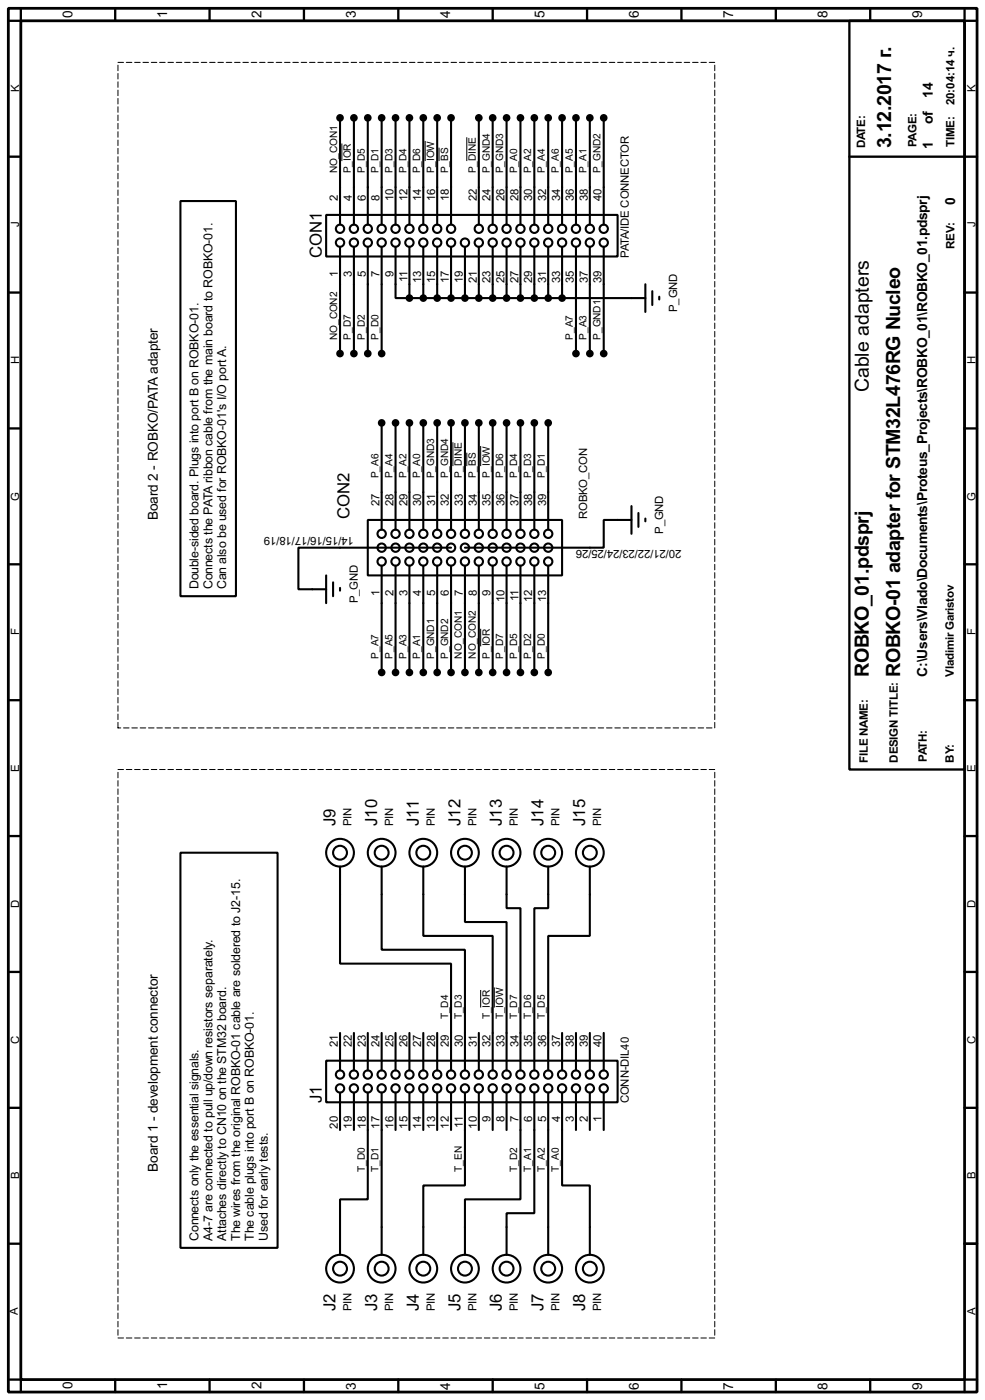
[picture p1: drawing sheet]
<svg xmlns="http://www.w3.org/2000/svg" width="180mm" height="256mm" viewBox="0 0 180 256" stroke-linecap="round" stroke-linejoin="round" font-family="sans-serif">
<path d="M1.5 1.5h177.3v253.5h-177.3zM3.8 3.8h172.7v248.9h-172.7z" fill="none" stroke="#000" stroke-width=".51"/>
<g fill="none" stroke="#000" stroke-width=".42">
<path d="M3.8 1.5v2.3h-2.3M21.1 1.5v2.3M38.4 1.5v2.3M55.6 1.5v2.3M72.9 1.5v2.3M90.2 1.5v2.3M107.4 1.5v2.3M124.7 1.5v2.3M142 1.5v2.3M155.4 3.8h21.1v137.2h-21.1zM159.3 1.5v2.3M176.5 1.5v2.3h2.3"/>
<path d="M1.5 28.7h2.3M155.4 28.7h23.4M1.5 53.6h2.3M176.5 53.6h2.3M1.5 78.5h2.3M176.5 78.5h2.3M1.5 103.4h2.3M176.5 103.4h2.3M1.5 128.3h2.3M176.5 128.3h2.3M1.5 153.2h2.3M176.5 153.2h2.3"/>
<path d="M1.5 178.1h2.3M176.5 178.1h2.3M1.5 202.9h2.3M176.5 202.9h2.3M1.5 227.8h2.3M176.5 227.8h2.3M1.5 252.7h2.3v2.3M21.1 252.7v2.3M38.4 252.7v2.3M55.6 252.7v2.3M72.9 252.7v2.3M90.2 252.7v2.3"/>
<path d="M107.4 252.7v2.3M124.7 252.7v2.3M142 252.7v2.3M159.3 252.7v2.3M178.8 252.7h-2.3v2.3"/>
</g>
<g fill="none" stroke="#000" stroke-width=".38">
<path d="M33 36.8h10.2v72.4h-10.2zM59.7 39.4h53.3v7.6h-53.3zM62.2 21.6v19.5M64.8 21.6v19.5M67.3 21.6v19.5M69.8 21.6v19.5M72.4 21.6v19.5M74.9 21.6v19.5M77.5 21.6v19.5M80 21.6v19.5M82.5 21.6v19.5M87.6 21.6v19.5"/>
<path d="M90.2 21.6v19.5M92.7 21.6v19.5M95.2 21.6v19.5M97.8 21.6v19.5M100.3 21.6v19.5M102.9 21.6v19.5M105.4 21.6v19.5M107.9 21.6v19.5M110.5 21.6v19.5M62.2 45.2v19.6M64.8 45.2v19.6M67.3 45.2v19.6"/>
<path d="M69.8 45.2v19.6M72.4 45.2v9.4h2.5M74.9 54.6h43.2M74.9 45.2v9.4M77.5 45.2v9.4M80 45.2v9.4M82.5 45.2v9.4M85.1 45.2v9.4M87.6 45.2v9.4M90.2 45.2v9.4M92.7 45.2v9.4M95.2 45.2v9.4"/>
<path d="M97.8 45.2v9.4M100.3 45.2v9.4M102.9 45.2v9.4M105.4 45.2v19.6M107.9 45.2v19.6M110.5 45.2v19.6M118.1 52.1v5M119.4 53.3v2.6M120.6 54.4v.5M69.8 77.5v19.5M72.4 77.5v19.5M74.9 77.5v19.5"/>
<path d="M77.5 77.5v19.5M80 77.5v19.5M82.5 77.5v19.5M85.1 77.5v19.5M87.6 77.5v19.5M90.2 77.5v19.5M92.7 77.5v19.5M95.2 77.5v19.5M97.8 77.5v19.5M100.3 77.5v19.5M67.3 95.2h35.6v10.2h-35.6zM115.6 95.2h-5.1v5.1h-25.4"/>
<path d="M115.6 92.7v5.1M116.8 94v2.5M118.1 95v.5M59.7 105.4v5.1M61 106.7v2.5M62.2 107.7v.5M69.8 103.6v19.6M72.4 103.6v19.6M74.9 103.6v19.6M77.5 103.6v19.6M80 103.6v19.6M82.5 100.3h-27.9v7.6h5.1"/>
<path d="M82.5 103.6v19.6M85.1 103.6v19.6M87.6 103.6v19.6M90.2 103.6v19.6M92.7 103.6v19.6M95.2 103.6v19.6M97.8 103.6v19.6M100.3 103.6v19.6M33 156.2h17.8v72.4h-17.8zM62.2 158.7v17.8h20.3v19.6M69.8 158.7v15.3h15.3v22.1M77.5 158.7v12.7h12.7v24.7"/>
<path d="M85.1 158.7v10.2h7.6v27.2M92.7 158.7v7.7h2.5v29.7M100.3 158.7v7.7h-2.5v29.7M107.9 158.7v12.7h-7.6v24.7M59.7 194.3h53.3v7.6h-53.3zM62.2 189.2v6.9M64.8 189.2v6.9M67.3 189.2v6.9M69.8 189.2v6.9M72.4 189.2v6.9M74.9 189.2v6.9M77.5 189.2v6.9"/>
<path d="M80 189.2v6.9M87.6 189.2v6.9M102.9 189.2v6.9M105.4 189.2v6.9M107.9 189.2v6.9M110.5 189.2v6.9M62.2 200.2v6.8M64.8 200.2v6.8M67.3 200.2v19.5h-5.1v10.2M69.8 200.2v29.7M72.4 200.2v6.8M74.9 200.2v6.8"/>
<path d="M77.5 200.2v6.8M80 200.2v6.8M82.5 200.2v6.8M85.1 200.2v17h-7.6v12.7M87.6 200.2v6.8M90.2 200.2v6.8M92.7 200.2v6.8M95.2 200.2v19.5h-10.1v10.2M97.8 200.2v22h-5.1v7.7M100.3 200.2v29.7M102.9 200.2v17h5v12.7M105.4 200.2v6.8"/>
<path d="M107.9 200.2v6.8M110.5 200.2v6.8"/>
<circle cx="62.2" cy="44.5" r=".76"/>
<circle cx="62.2" cy="41.9" r=".76"/>
<circle cx="64.8" cy="44.5" r=".76"/>
<circle cx="64.8" cy="41.9" r=".76"/>
<circle cx="67.3" cy="44.5" r=".76"/>
<circle cx="67.3" cy="41.9" r=".76"/>
<circle cx="69.8" cy="44.5" r=".76"/>
<circle cx="69.8" cy="41.9" r=".76"/>
<circle cx="72.4" cy="44.5" r=".76"/>
<circle cx="72.4" cy="41.9" r=".76"/>
<circle cx="74.9" cy="44.5" r=".76"/>
<circle cx="74.9" cy="41.9" r=".76"/>
<circle cx="77.5" cy="44.5" r=".76"/>
<circle cx="77.5" cy="41.9" r=".76"/>
<circle cx="80" cy="44.5" r=".76"/>
<circle cx="80" cy="41.9" r=".76"/>
<circle cx="82.5" cy="44.5" r=".76"/>
<circle cx="82.5" cy="41.9" r=".76"/>
<circle cx="85.1" cy="44.5" r=".76"/>
<circle cx="87.6" cy="44.5" r=".76"/>
<circle cx="87.6" cy="41.9" r=".76"/>
<circle cx="90.2" cy="44.5" r=".76"/>
<circle cx="90.2" cy="41.9" r=".76"/>
<circle cx="92.7" cy="44.5" r=".76"/>
<circle cx="92.7" cy="41.9" r=".76"/>
<circle cx="95.2" cy="44.5" r=".76"/>
<circle cx="95.2" cy="41.9" r=".76"/>
<circle cx="97.8" cy="44.5" r=".76"/>
<circle cx="97.8" cy="41.9" r=".76"/>
<circle cx="100.3" cy="44.5" r=".76"/>
<circle cx="100.3" cy="41.9" r=".76"/>
<circle cx="102.9" cy="44.5" r=".76"/>
<circle cx="102.9" cy="41.9" r=".76"/>
<circle cx="105.4" cy="44.5" r=".76"/>
<circle cx="105.4" cy="41.9" r=".76"/>
<circle cx="107.9" cy="44.5" r=".76"/>
<circle cx="107.9" cy="41.9" r=".76"/>
<circle cx="110.5" cy="44.5" r=".76"/>
<circle cx="110.5" cy="41.9" r=".76"/>
<circle cx="69.8" cy="97.8" r=".76"/>
<circle cx="72.4" cy="97.8" r=".76"/>
<circle cx="74.9" cy="97.8" r=".76"/>
<circle cx="77.5" cy="97.8" r=".76"/>
<circle cx="80" cy="97.8" r=".76"/>
<circle cx="82.5" cy="97.8" r=".76"/>
<circle cx="85.1" cy="97.8" r=".76"/>
<circle cx="87.6" cy="97.8" r=".76"/>
<circle cx="90.2" cy="97.8" r=".76"/>
<circle cx="92.7" cy="97.8" r=".76"/>
<circle cx="95.2" cy="97.8" r=".76"/>
<circle cx="97.8" cy="97.8" r=".76"/>
<circle cx="100.3" cy="97.8" r=".76"/>
<circle cx="69.8" cy="102.9" r=".76"/>
<circle cx="69.8" cy="100.3" r=".76"/>
<circle cx="72.4" cy="102.9" r=".76"/>
<circle cx="72.4" cy="100.3" r=".76"/>
<circle cx="74.9" cy="102.9" r=".76"/>
<circle cx="74.9" cy="100.3" r=".76"/>
<circle cx="77.5" cy="102.9" r=".76"/>
<circle cx="77.5" cy="100.3" r=".76"/>
<circle cx="80" cy="102.9" r=".76"/>
<circle cx="80" cy="100.3" r=".76"/>
<circle cx="82.5" cy="100.3" r=".76"/>
<circle cx="82.5" cy="102.9" r=".76"/>
<circle cx="85.1" cy="102.9" r=".76"/>
<circle cx="85.1" cy="100.3" r=".76"/>
<circle cx="87.6" cy="100.3" r=".76"/>
<circle cx="87.6" cy="102.9" r=".76"/>
<circle cx="90.2" cy="100.3" r=".76"/>
<circle cx="90.2" cy="102.9" r=".76"/>
<circle cx="92.7" cy="100.3" r=".76"/>
<circle cx="92.7" cy="102.9" r=".76"/>
<circle cx="95.2" cy="102.9" r=".76"/>
<circle cx="95.2" cy="100.3" r=".76"/>
<circle cx="97.8" cy="102.9" r=".76"/>
<circle cx="97.8" cy="100.3" r=".76"/>
<circle cx="100.3" cy="100.3" r=".76"/>
<circle cx="100.3" cy="102.9" r=".76"/>
<circle cx="62.2" cy="156.2" r="2.54"/>
<circle cx="62.2" cy="156.2" r="1.27"/>
<circle cx="69.8" cy="156.2" r="2.54"/>
<circle cx="69.8" cy="156.2" r="1.27"/>
<circle cx="77.5" cy="156.2" r="2.54"/>
<circle cx="77.5" cy="156.2" r="1.27"/>
<circle cx="85.1" cy="156.2" r="2.54"/>
<circle cx="85.1" cy="156.2" r="1.27"/>
<circle cx="92.7" cy="156.2" r="2.54"/>
<circle cx="92.7" cy="156.2" r="1.27"/>
<circle cx="100.3" cy="156.2" r="2.54"/>
<circle cx="100.3" cy="156.2" r="1.27"/>
<circle cx="107.9" cy="156.2" r="2.54"/>
<circle cx="107.9" cy="156.2" r="1.27"/>
<circle cx="62.2" cy="199.4" r=".76"/>
<circle cx="62.2" cy="196.9" r=".76"/>
<circle cx="64.8" cy="199.4" r=".76"/>
<circle cx="64.8" cy="196.9" r=".76"/>
<circle cx="67.3" cy="199.4" r=".76"/>
<circle cx="67.3" cy="196.9" r=".76"/>
<circle cx="69.8" cy="199.4" r=".76"/>
<circle cx="69.8" cy="196.9" r=".76"/>
<circle cx="72.4" cy="199.4" r=".76"/>
<circle cx="72.4" cy="196.9" r=".76"/>
<circle cx="74.9" cy="199.4" r=".76"/>
<circle cx="74.9" cy="196.9" r=".76"/>
<circle cx="77.5" cy="199.4" r=".76"/>
<circle cx="77.5" cy="196.9" r=".76"/>
<circle cx="80" cy="199.4" r=".76"/>
<circle cx="80" cy="196.9" r=".76"/>
<circle cx="82.5" cy="199.4" r=".76"/>
<circle cx="82.5" cy="196.9" r=".76"/>
<circle cx="85.1" cy="199.4" r=".76"/>
<circle cx="85.1" cy="196.9" r=".76"/>
<circle cx="87.6" cy="199.4" r=".76"/>
<circle cx="87.6" cy="196.9" r=".76"/>
<circle cx="90.2" cy="199.4" r=".76"/>
<circle cx="90.2" cy="196.9" r=".76"/>
<circle cx="92.7" cy="199.4" r=".76"/>
<circle cx="92.7" cy="196.9" r=".76"/>
<circle cx="95.2" cy="199.4" r=".76"/>
<circle cx="95.2" cy="196.9" r=".76"/>
<circle cx="97.8" cy="199.4" r=".76"/>
<circle cx="97.8" cy="196.9" r=".76"/>
<circle cx="100.3" cy="199.4" r=".76"/>
<circle cx="100.3" cy="196.9" r=".76"/>
<circle cx="102.9" cy="199.4" r=".76"/>
<circle cx="102.9" cy="196.9" r=".76"/>
<circle cx="105.4" cy="199.4" r=".76"/>
<circle cx="105.4" cy="196.9" r=".76"/>
<circle cx="107.9" cy="199.4" r=".76"/>
<circle cx="107.9" cy="196.9" r=".76"/>
<circle cx="110.5" cy="199.4" r=".76"/>
<circle cx="110.5" cy="196.9" r=".76"/>
<circle cx="62.2" cy="232.4" r="2.54"/>
<circle cx="62.2" cy="232.4" r="1.27"/>
<circle cx="69.8" cy="232.4" r="2.54"/>
<circle cx="69.8" cy="232.4" r="1.27"/>
<circle cx="77.5" cy="232.4" r="2.54"/>
<circle cx="77.5" cy="232.4" r="1.27"/>
<circle cx="85.1" cy="232.4" r="2.54"/>
<circle cx="85.1" cy="232.4" r="1.27"/>
<circle cx="92.7" cy="232.4" r="2.54"/>
<circle cx="92.7" cy="232.4" r="1.27"/>
<circle cx="100.3" cy="232.4" r="2.54"/>
<circle cx="100.3" cy="232.4" r="1.27"/>
<circle cx="107.9" cy="232.4" r="2.54"/>
<circle cx="107.9" cy="232.4" r="1.27"/>
</g>
<path d="M62.6 26.3v3.2M77.8 25.8v3.7M80.3 27.1v2.4M85.4 25.1v4.4M82.9 81v4.4M85.4 82.9v2.5M88 81.7v3.7M88 115.2v3.2M88 181.4v3.2M90.5 180.9v3.7" fill="none" stroke="#000" stroke-width=".18"/>
<path d="M21.6 11.4h109.2v121.9h-109.2zM21.6 141h109.2v104.1h-109.2z" fill="none" stroke="#fff" stroke-width=".18"/>
<path d="M21.6 11.4h109.2v121.9h-109.2zM21.6 141h109.2v104.1h-109.2z" fill="none" stroke="#000" stroke-width=".18" stroke-dasharray="1 .5"/>
<g fill="#000" stroke="#000" stroke-width=".38">
<circle cx="62.2" cy="21.6" r=".51"/>
<circle cx="64.8" cy="21.6" r=".51"/>
<circle cx="67.3" cy="21.6" r=".51"/>
<circle cx="69.8" cy="21.6" r=".51"/>
<circle cx="72.4" cy="21.6" r=".51"/>
<circle cx="74.9" cy="21.6" r=".51"/>
<circle cx="77.5" cy="21.6" r=".51"/>
<circle cx="80" cy="21.6" r=".51"/>
<circle cx="82.5" cy="21.6" r=".51"/>
<circle cx="87.6" cy="21.6" r=".51"/>
<circle cx="90.2" cy="21.6" r=".51"/>
<circle cx="92.7" cy="21.6" r=".51"/>
<circle cx="95.2" cy="21.6" r=".51"/>
<circle cx="97.8" cy="21.6" r=".51"/>
<circle cx="100.3" cy="21.6" r=".51"/>
<circle cx="102.9" cy="21.6" r=".51"/>
<circle cx="105.4" cy="21.6" r=".51"/>
<circle cx="107.9" cy="21.6" r=".51"/>
<circle cx="110.5" cy="21.6" r=".51"/>
<circle cx="74.9" cy="54.6" r=".51"/>
<circle cx="77.5" cy="54.6" r=".51"/>
<circle cx="80" cy="54.6" r=".51"/>
<circle cx="82.5" cy="54.6" r=".51"/>
<circle cx="85.1" cy="54.6" r=".51"/>
<circle cx="87.6" cy="54.6" r=".51"/>
<circle cx="90.2" cy="54.6" r=".51"/>
<circle cx="92.7" cy="54.6" r=".51"/>
<circle cx="95.2" cy="54.6" r=".51"/>
<circle cx="97.8" cy="54.6" r=".51"/>
<circle cx="100.3" cy="54.6" r=".51"/>
<circle cx="102.9" cy="54.6" r=".51"/>
<circle cx="62.2" cy="64.8" r=".51"/>
<circle cx="64.8" cy="64.8" r=".51"/>
<circle cx="67.3" cy="64.8" r=".51"/>
<circle cx="69.8" cy="77.5" r=".51"/>
<circle cx="69.8" cy="64.8" r=".51"/>
<circle cx="72.4" cy="77.5" r=".51"/>
<circle cx="74.9" cy="77.5" r=".51"/>
<circle cx="77.5" cy="77.5" r=".51"/>
<circle cx="80" cy="77.5" r=".51"/>
<circle cx="82.5" cy="77.5" r=".51"/>
<circle cx="85.1" cy="77.5" r=".51"/>
<circle cx="87.6" cy="77.5" r=".51"/>
<circle cx="90.2" cy="77.5" r=".51"/>
<circle cx="92.7" cy="77.5" r=".51"/>
<circle cx="95.2" cy="77.5" r=".51"/>
<circle cx="97.8" cy="77.5" r=".51"/>
<circle cx="100.3" cy="77.5" r=".51"/>
<circle cx="105.4" cy="64.8" r=".51"/>
<circle cx="107.9" cy="64.8" r=".51"/>
<circle cx="110.5" cy="64.8" r=".51"/>
<circle cx="69.8" cy="123.2" r=".51"/>
<circle cx="72.4" cy="123.2" r=".51"/>
<circle cx="74.9" cy="123.2" r=".51"/>
<circle cx="77.5" cy="123.2" r=".51"/>
<circle cx="80" cy="123.2" r=".51"/>
<circle cx="82.5" cy="123.2" r=".51"/>
<circle cx="85.1" cy="123.2" r=".51"/>
<circle cx="87.6" cy="123.2" r=".51"/>
<circle cx="90.2" cy="123.2" r=".51"/>
<circle cx="92.7" cy="123.2" r=".51"/>
<circle cx="95.2" cy="123.2" r=".51"/>
<circle cx="97.8" cy="123.2" r=".51"/>
<circle cx="100.3" cy="123.2" r=".51"/>
</g>
<g font-size="4">
<text x="163.1" y="27.2" transform="rotate(-90 163.1 27.2)">3.12.2017 г.</text>
<text x="159" y="71.9" transform="rotate(-90 159 71.9)">Cable adapters</text>
<text x="159" y="124" transform="rotate(-90 159 124)">ROBKO_01.pdsprj</text>
<text x="164.8" y="124" transform="rotate(-90 164.8 124)">ROBKO-01 adapter for STM32L476RG Nucleo</text>
</g>
<g font-size="3.4">
<text x="58.9" y="47.2" transform="rotate(-90 58.9 47.2)">CON1</text>
<text x="64" y="95.1" transform="rotate(-90 64 95.1)">CON2</text>
<text x="61.4" y="151.3" transform="rotate(-90 61.4 151.3)">J9</text>
<text x="69" y="151.3" transform="rotate(-90 69 151.3)">J10</text>
<text x="76.7" y="151.3" transform="rotate(-90 76.7 151.3)">J11</text>
<text x="84.3" y="151.3" transform="rotate(-90 84.3 151.3)">J12</text>
<text x="91.9" y="151.3" transform="rotate(-90 91.9 151.3)">J13</text>
<text x="99.5" y="151.3" transform="rotate(-90 99.5 151.3)">J14</text>
<text x="107.1" y="151.3" transform="rotate(-90 107.1 151.3)">J15</text>
<text x="58.9" y="202.1" transform="rotate(-90 58.9 202.1)">J1</text>
<text x="61.4" y="240.2" transform="rotate(-90 61.4 240.2)">J2</text>
<text x="69" y="240.2" transform="rotate(-90 69 240.2)">J3</text>
<text x="76.7" y="240.2" transform="rotate(-90 76.7 240.2)">J4</text>
<text x="84.3" y="240.2" transform="rotate(-90 84.3 240.2)">J5</text>
<text x="91.9" y="240.2" transform="rotate(-90 91.9 240.2)">J6</text>
<text x="99.5" y="240.2" transform="rotate(-90 99.5 240.2)">J7</text>
<text x="107.1" y="240.2" transform="rotate(-90 107.1 240.2)">J8</text>
</g>
<g font-size="2.8">
<text x="13.3" y="3.2" transform="rotate(-90 13.3 3.2)">0</text>
<text x="30.6" y="3.2" transform="rotate(-90 30.6 3.2)">1</text>
<text x="47.8" y="3.2" transform="rotate(-90 47.8 3.2)">2</text>
<text x="65.1" y="3.2" transform="rotate(-90 65.1 3.2)">3</text>
<text x="82.4" y="3.2" transform="rotate(-90 82.4 3.2)">4</text>
<text x="99.7" y="3.2" transform="rotate(-90 99.7 3.2)">5</text>
<text x="116.9" y="3.2" transform="rotate(-90 116.9 3.2)">6</text>
<text x="134.2" y="3.2" transform="rotate(-90 134.2 3.2)">7</text>
<text x="151.5" y="3.2" transform="rotate(-90 151.5 3.2)">8</text>
<text x="168.7" y="3.2" transform="rotate(-90 168.7 3.2)">9</text>
<text x="170.7" y="17.9" transform="rotate(-90 170.7 17.9)">14</text>
<text x="170.7" y="22.7" transform="rotate(-90 170.7 22.7)">of</text>
<text x="170.7" y="27.3" transform="rotate(-90 170.7 27.3)">1</text>
<text x="174.8" y="37.5" transform="rotate(-90 174.8 37.5)">0</text>
<text x="28.9" y="95.2" transform="rotate(-90 28.9 95.2)">Board 2 - ROBKO/PATA adapter</text>
<text x="169.7" y="124" transform="rotate(-90 169.7 124)">C:\Users\Vlado\Documents\Proteus_Projects\ROBKO_01\ROBKO_01.pdsprj</text>
<text x="28.9" y="214.6" transform="rotate(-90 28.9 214.6)">Board 1 - development connector</text>
<text x="13.3" y="254.4" transform="rotate(-90 13.3 254.4)">0</text>
<text x="30.6" y="254.4" transform="rotate(-90 30.6 254.4)">1</text>
<text x="47.8" y="254.4" transform="rotate(-90 47.8 254.4)">2</text>
<text x="65.1" y="254.7" transform="rotate(-90 65.1 254.7)">3</text>
<text x="82.4" y="254.7" transform="rotate(-90 82.4 254.7)">4</text>
<text x="99.7" y="254.7" transform="rotate(-90 99.7 254.7)">5</text>
<text x="116.9" y="254.7" transform="rotate(-90 116.9 254.7)">6</text>
<text x="134.2" y="254.7" transform="rotate(-90 134.2 254.7)">7</text>
<text x="151.5" y="254.7" transform="rotate(-90 151.5 254.7)">8</text>
<text x="168.7" y="254.7" transform="rotate(-90 168.7 254.7)">9</text>
</g>
<g font-size="2.5">
<text x="36.3" y="108" transform="rotate(-90 36.3 108)">Double-sided board. Plugs into port B on ROBKO-01.</text>
<text x="38.9" y="108" transform="rotate(-90 38.9 108)">Connects the PATA ribbon cable from the main board to ROBKO-01.</text>
<text x="41.4" y="108" transform="rotate(-90 41.4 108)">Can also be used for ROBKO-01's I/O port A.</text>
<text x="36.3" y="227.3" transform="rotate(-90 36.3 227.3)">Connects only the essential signals.</text>
<text x="38.9" y="227.3" transform="rotate(-90 38.9 227.3)">A4-7 are connected to pull up/down resistors separately.</text>
<text x="41.4" y="227.3" transform="rotate(-90 41.4 227.3)">Attaches directly to CN10 on the STM32 board.</text>
<text x="43.9" y="227.3" transform="rotate(-90 43.9 227.3)">The wires from the original ROBKO-01 cable are soldered to J2-15.</text>
<text x="46.5" y="227.3" transform="rotate(-90 46.5 227.3)">The cable plugs into port B on ROBKO-01.</text>
<text x="49" y="227.3" transform="rotate(-90 49 227.3)">Used for early tests.</text>
</g>
<g font-size="2.4">
<text x="174.7" y="19.3" transform="rotate(-90 174.7 19.3)">20:04:14 ч.</text>
<text x="158.3" y="27.2" transform="rotate(-90 158.3 27.2)">DATE:</text>
<text x="167.7" y="26.9" transform="rotate(-90 167.7 26.9)">PAGE:</text>
<text x="174.7" y="26.9" transform="rotate(-90 174.7 26.9)">TIME:</text>
<text x="174.7" y="45.6" transform="rotate(-90 174.7 45.6)">REV:</text>
<text x="174.6" y="124" transform="rotate(-90 174.6 124)">Vladimir Garistov</text>
<text x="158.8" y="139.7" transform="rotate(-90 158.8 139.7)">FILE NAME:</text>
<text x="164.3" y="139.7" transform="rotate(-90 164.3 139.7)">DESIGN TITLE:</text>
<text x="169.6" y="139.6" transform="rotate(-90 169.6 139.6)">PATH:</text>
<text x="174.6" y="139.7" transform="rotate(-90 174.6 139.7)">BY:</text>
</g>
<g font-size="2.3">
<text x="3.5" y="16.9" transform="rotate(-90 3.5 16.9)">K</text>
<text x="178.5" y="16.9" transform="rotate(-90 178.5 16.9)">K</text>
<text x="3.5" y="41.7" transform="rotate(-90 3.5 41.7)">J</text>
<text x="61.8" y="36.8" transform="rotate(-90 61.8 36.8)">2</text>
<text x="64.4" y="36.8" transform="rotate(-90 64.4 36.8)">4</text>
<text x="66.9" y="36.8" transform="rotate(-90 66.9 36.8)">6</text>
<text x="69.5" y="36.8" transform="rotate(-90 69.5 36.8)">8</text>
<text x="72" y="36.8" transform="rotate(-90 72 36.8)">10</text>
<text x="74.5" y="36.8" transform="rotate(-90 74.5 36.8)">12</text>
<text x="77.1" y="36.8" transform="rotate(-90 77.1 36.8)">14</text>
<text x="79.6" y="36.8" transform="rotate(-90 79.6 36.8)">16</text>
<text x="82.2" y="36.8" transform="rotate(-90 82.2 36.8)">18</text>
<text x="87.2" y="36.8" transform="rotate(-90 87.2 36.8)">22</text>
<text x="89.8" y="36.8" transform="rotate(-90 89.8 36.8)">24</text>
<text x="92.3" y="36.8" transform="rotate(-90 92.3 36.8)">26</text>
<text x="94.9" y="36.8" transform="rotate(-90 94.9 36.8)">28</text>
<text x="97.4" y="36.8" transform="rotate(-90 97.4 36.8)">30</text>
<text x="99.9" y="36.8" transform="rotate(-90 99.9 36.8)">32</text>
<text x="102.5" y="36.8" transform="rotate(-90 102.5 36.8)">34</text>
<text x="105" y="36.8" transform="rotate(-90 105 36.8)">36</text>
<text x="107.6" y="36.8" transform="rotate(-90 107.6 36.8)">38</text>
<text x="110.1" y="36.8" transform="rotate(-90 110.1 36.8)">40</text>
<text x="178.5" y="41.7" transform="rotate(-90 178.5 41.7)">J</text>
<text x="115.1" y="47.2" transform="rotate(-90 115.1 47.2)">PATA/IDE CONNECTOR</text>
<text x="61.8" y="50.7" transform="rotate(-90 61.8 50.7)">1</text>
<text x="64.4" y="50.7" transform="rotate(-90 64.4 50.7)">3</text>
<text x="66.9" y="50.7" transform="rotate(-90 66.9 50.7)">5</text>
<text x="69.5" y="50.7" transform="rotate(-90 69.5 50.7)">7</text>
<text x="72" y="50.7" transform="rotate(-90 72 50.7)">9</text>
<text x="74.5" y="51.6" transform="rotate(-90 74.5 51.6)">11</text>
<text x="77.1" y="51.8" transform="rotate(-90 77.1 51.8)">13</text>
<text x="79.6" y="51.8" transform="rotate(-90 79.6 51.8)">15</text>
<text x="82.2" y="51.8" transform="rotate(-90 82.2 51.8)">17</text>
<text x="84.7" y="51.8" transform="rotate(-90 84.7 51.8)">19</text>
<text x="87.2" y="51.8" transform="rotate(-90 87.2 51.8)">21</text>
<text x="89.8" y="51.8" transform="rotate(-90 89.8 51.8)">23</text>
<text x="92.3" y="51.8" transform="rotate(-90 92.3 51.8)">25</text>
<text x="94.9" y="51.8" transform="rotate(-90 94.9 51.8)">27</text>
<text x="97.4" y="51.8" transform="rotate(-90 97.4 51.8)">29</text>
<text x="99.9" y="51.8" transform="rotate(-90 99.9 51.8)">31</text>
<text x="102.5" y="51.8" transform="rotate(-90 102.5 51.8)">33</text>
<text x="105" y="51.8" transform="rotate(-90 105 51.8)">35</text>
<text x="107.6" y="51.8" transform="rotate(-90 107.6 51.8)">37</text>
<text x="110.1" y="51.8" transform="rotate(-90 110.1 51.8)">39</text>
<text x="123.9" y="57.2" transform="rotate(-90 123.9 57.2)">P_GND</text>
<text x="3.5" y="66.8" transform="rotate(-90 3.5 66.8)">H</text>
<text x="178.5" y="66.8" transform="rotate(-90 178.5 66.8)">H</text>
<text x="3.5" y="91.7" transform="rotate(-90 3.5 91.7)">G</text>
<text x="69.5" y="92.7" transform="rotate(-90 69.5 92.7)">27</text>
<text x="72" y="92.7" transform="rotate(-90 72 92.7)">28</text>
<text x="74.5" y="92.7" transform="rotate(-90 74.5 92.7)">29</text>
<text x="77.1" y="92.7" transform="rotate(-90 77.1 92.7)">30</text>
<text x="79.6" y="92.7" transform="rotate(-90 79.6 92.7)">31</text>
<text x="82.2" y="92.7" transform="rotate(-90 82.2 92.7)">32</text>
<text x="84.7" y="92.7" transform="rotate(-90 84.7 92.7)">33</text>
<text x="87.2" y="92.7" transform="rotate(-90 87.2 92.7)">34</text>
<text x="89.8" y="92.7" transform="rotate(-90 89.8 92.7)">35</text>
<text x="92.3" y="92.7" transform="rotate(-90 92.3 92.7)">36</text>
<text x="94.9" y="92.7" transform="rotate(-90 94.9 92.7)">37</text>
<text x="97.4" y="92.7" transform="rotate(-90 97.4 92.7)">38</text>
<text x="99.9" y="92.7" transform="rotate(-90 99.9 92.7)">39</text>
<text x="107.5" y="95.1" transform="rotate(-90 107.5 95.1)">ROBKO_CON</text>
<text x="178.5" y="91.7" transform="rotate(-90 178.5 91.7)">G</text>
<text x="64.8" y="98.4" transform="rotate(-180 64.8 98.4)">14/15/16/17/18/19</text>
<text x="121.4" y="97.8" transform="rotate(-90 121.4 97.8)">P_GND</text>
<text x="124.7" y="100.7" transform="rotate(-180 124.7 100.7)">20/21/22/23/24/25/26</text>
<text x="65.5" y="110.5" transform="rotate(-90 65.5 110.5)">P_GND</text>
<text x="69.5" y="109.1" transform="rotate(-90 69.5 109.1)">1</text>
<text x="72" y="109.1" transform="rotate(-90 72 109.1)">2</text>
<text x="74.5" y="109.1" transform="rotate(-90 74.5 109.1)">3</text>
<text x="77.1" y="109.1" transform="rotate(-90 77.1 109.1)">4</text>
<text x="79.6" y="109.1" transform="rotate(-90 79.6 109.1)">5</text>
<text x="82.2" y="109.1" transform="rotate(-90 82.2 109.1)">6</text>
<text x="84.7" y="109.1" transform="rotate(-90 84.7 109.1)">7</text>
<text x="87.2" y="109.1" transform="rotate(-90 87.2 109.1)">8</text>
<text x="89.8" y="109.1" transform="rotate(-90 89.8 109.1)">9</text>
<text x="92.3" y="110.2" transform="rotate(-90 92.3 110.2)">10</text>
<text x="94.9" y="110.1" transform="rotate(-90 94.9 110.1)">11</text>
<text x="97.4" y="110.2" transform="rotate(-90 97.4 110.2)">12</text>
<text x="99.9" y="110.2" transform="rotate(-90 99.9 110.2)">13</text>
<text x="3.5" y="116.4" transform="rotate(-90 3.5 116.4)">F</text>
<text x="178.5" y="116.4" transform="rotate(-90 178.5 116.4)">F</text>
<text x="3.5" y="141.4" transform="rotate(-90 3.5 141.4)">E</text>
<text x="178.5" y="141.4" transform="rotate(-90 178.5 141.4)">E</text>
<text x="64.3" y="151.3" transform="rotate(-90 64.3 151.3)">PIN</text>
<text x="72" y="151.3" transform="rotate(-90 72 151.3)">PIN</text>
<text x="79.6" y="151.3" transform="rotate(-90 79.6 151.3)">PIN</text>
<text x="87.2" y="151.3" transform="rotate(-90 87.2 151.3)">PIN</text>
<text x="94.8" y="151.3" transform="rotate(-90 94.8 151.3)">PIN</text>
<text x="102.4" y="151.3" transform="rotate(-90 102.4 151.3)">PIN</text>
<text x="110" y="151.3" transform="rotate(-90 110 151.3)">PIN</text>
<text x="3.5" y="166.3" transform="rotate(-90 3.5 166.3)">D</text>
<text x="178.5" y="166.3" transform="rotate(-90 178.5 166.3)">D</text>
<text x="3.5" y="191.2" transform="rotate(-90 3.5 191.2)">C</text>
<text x="61.8" y="191.8" transform="rotate(-90 61.8 191.8)">21</text>
<text x="64.4" y="191.8" transform="rotate(-90 64.4 191.8)">22</text>
<text x="66.9" y="191.8" transform="rotate(-90 66.9 191.8)">23</text>
<text x="69.5" y="191.8" transform="rotate(-90 69.5 191.8)">24</text>
<text x="72" y="191.8" transform="rotate(-90 72 191.8)">25</text>
<text x="74.5" y="191.8" transform="rotate(-90 74.5 191.8)">26</text>
<text x="77.1" y="191.8" transform="rotate(-90 77.1 191.8)">27</text>
<text x="79.6" y="191.8" transform="rotate(-90 79.6 191.8)">28</text>
<text x="82.2" y="191.8" transform="rotate(-90 82.2 191.8)">29</text>
<text x="84.7" y="191.8" transform="rotate(-90 84.7 191.8)">30</text>
<text x="87.2" y="191.8" transform="rotate(-90 87.2 191.8)">31</text>
<text x="89.8" y="191.8" transform="rotate(-90 89.8 191.8)">32</text>
<text x="92.3" y="191.8" transform="rotate(-90 92.3 191.8)">33</text>
<text x="94.9" y="191.8" transform="rotate(-90 94.9 191.8)">34</text>
<text x="97.4" y="191.8" transform="rotate(-90 97.4 191.8)">35</text>
<text x="99.9" y="191.8" transform="rotate(-90 99.9 191.8)">36</text>
<text x="102.5" y="191.8" transform="rotate(-90 102.5 191.8)">37</text>
<text x="105" y="191.8" transform="rotate(-90 105 191.8)">38</text>
<text x="107.6" y="191.8" transform="rotate(-90 107.6 191.8)">39</text>
<text x="110.1" y="191.8" transform="rotate(-90 110.1 191.8)">40</text>
<text x="178.5" y="191.2" transform="rotate(-90 178.5 191.2)">C</text>
<text x="115.1" y="202.1" transform="rotate(-90 115.1 202.1)">CONN-DIL40</text>
<text x="61.8" y="206.8" transform="rotate(-90 61.8 206.8)">20</text>
<text x="64.4" y="206.8" transform="rotate(-90 64.4 206.8)">19</text>
<text x="66.9" y="206.8" transform="rotate(-90 66.9 206.8)">18</text>
<text x="69.5" y="206.8" transform="rotate(-90 69.5 206.8)">17</text>
<text x="72" y="206.8" transform="rotate(-90 72 206.8)">16</text>
<text x="74.5" y="206.8" transform="rotate(-90 74.5 206.8)">15</text>
<text x="77.1" y="206.8" transform="rotate(-90 77.1 206.8)">14</text>
<text x="79.6" y="206.8" transform="rotate(-90 79.6 206.8)">13</text>
<text x="82.2" y="206.8" transform="rotate(-90 82.2 206.8)">12</text>
<text x="84.7" y="206.6" transform="rotate(-90 84.7 206.6)">11</text>
<text x="87.2" y="206.8" transform="rotate(-90 87.2 206.8)">10</text>
<text x="89.8" y="205.6" transform="rotate(-90 89.8 205.6)">9</text>
<text x="92.3" y="205.6" transform="rotate(-90 92.3 205.6)">8</text>
<text x="94.9" y="205.6" transform="rotate(-90 94.9 205.6)">7</text>
<text x="97.4" y="205.6" transform="rotate(-90 97.4 205.6)">6</text>
<text x="99.9" y="205.6" transform="rotate(-90 99.9 205.6)">5</text>
<text x="102.5" y="205.6" transform="rotate(-90 102.5 205.6)">4</text>
<text x="105" y="205.6" transform="rotate(-90 105 205.6)">3</text>
<text x="107.6" y="205.6" transform="rotate(-90 107.6 205.6)">2</text>
<text x="110.1" y="205.6" transform="rotate(-90 110.1 205.6)">1</text>
<text x="3.5" y="216.1" transform="rotate(-90 3.5 216.1)">B</text>
<text x="178.5" y="216.1" transform="rotate(-90 178.5 216.1)">B</text>
<text x="3.3" y="241" transform="rotate(-90 3.3 241)">A</text>
<text x="64.3" y="240.2" transform="rotate(-90 64.3 240.2)">PIN</text>
<text x="72" y="240.2" transform="rotate(-90 72 240.2)">PIN</text>
<text x="79.6" y="240.2" transform="rotate(-90 79.6 240.2)">PIN</text>
<text x="87.2" y="240.2" transform="rotate(-90 87.2 240.2)">PIN</text>
<text x="94.8" y="240.2" transform="rotate(-90 94.8 240.2)">PIN</text>
<text x="102.4" y="240.2" transform="rotate(-90 102.4 240.2)">PIN</text>
<text x="110" y="240.2" transform="rotate(-90 110 240.2)">PIN</text>
<text x="178.5" y="241" transform="rotate(-90 178.5 241)">A</text>
</g>
<g font-size="2.1">
<text x="61.7" y="31.8" transform="rotate(-90 61.7 31.8)">NO_CON1</text>
<text x="64.2" y="31.8" transform="rotate(-90 64.2 31.8)">P_IOR</text>
<text x="66.8" y="31.8" transform="rotate(-90 66.8 31.8)">P_D5</text>
<text x="69.3" y="31.8" transform="rotate(-90 69.3 31.8)">P_D1</text>
<text x="71.8" y="31.8" transform="rotate(-90 71.8 31.8)">P_D3</text>
<text x="74.4" y="31.8" transform="rotate(-90 74.4 31.8)">P_D4</text>
<text x="76.9" y="31.8" transform="rotate(-90 76.9 31.8)">P_D6</text>
<text x="79.5" y="31.8" transform="rotate(-90 79.5 31.8)">P_IOW</text>
<text x="82" y="31.8" transform="rotate(-90 82 31.8)">P_BS</text>
<text x="87.1" y="31.8" transform="rotate(-90 87.1 31.8)">P_DINE</text>
<text x="89.6" y="31.8" transform="rotate(-90 89.6 31.8)">P_GND4</text>
<text x="92.1" y="31.8" transform="rotate(-90 92.1 31.8)">P_GND3</text>
<text x="94.7" y="31.8" transform="rotate(-90 94.7 31.8)">P_A0</text>
<text x="97.2" y="31.8" transform="rotate(-90 97.2 31.8)">P_A2</text>
<text x="99.7" y="31.8" transform="rotate(-90 99.7 31.8)">P_A4</text>
<text x="102.3" y="31.8" transform="rotate(-90 102.3 31.8)">P_A6</text>
<text x="104.8" y="31.8" transform="rotate(-90 104.8 31.8)">P_A5</text>
<text x="107.4" y="31.8" transform="rotate(-90 107.4 31.8)">P_A1</text>
<text x="109.9" y="31.8" transform="rotate(-90 109.9 31.8)">P_GND2</text>
<text x="61.7" y="62.2" transform="rotate(-90 61.7 62.2)">NO_CON2</text>
<text x="64.2" y="62.2" transform="rotate(-90 64.2 62.2)">P_D7</text>
<text x="66.8" y="62.2" transform="rotate(-90 66.8 62.2)">P_D2</text>
<text x="69.3" y="62.2" transform="rotate(-90 69.3 62.2)">P_D0</text>
<text x="104.8" y="62.2" transform="rotate(-90 104.8 62.2)">P_A7</text>
<text x="107.4" y="62.2" transform="rotate(-90 107.4 62.2)">P_A3</text>
<text x="109.9" y="62.2" transform="rotate(-90 109.9 62.2)">P_GND1</text>
<text x="69.3" y="87.6" transform="rotate(-90 69.3 87.6)">P_A6</text>
<text x="71.8" y="87.6" transform="rotate(-90 71.8 87.6)">P_A4</text>
<text x="74.4" y="87.6" transform="rotate(-90 74.4 87.6)">P_A2</text>
<text x="76.9" y="87.6" transform="rotate(-90 76.9 87.6)">P_A0</text>
<text x="79.5" y="87.6" transform="rotate(-90 79.5 87.6)">P_GND3</text>
<text x="82" y="87.6" transform="rotate(-90 82 87.6)">P_GND4</text>
<text x="84.5" y="87.6" transform="rotate(-90 84.5 87.6)">P_DINE</text>
<text x="87.1" y="87.6" transform="rotate(-90 87.1 87.6)">P_BS</text>
<text x="89.6" y="87.6" transform="rotate(-90 89.6 87.6)">P_IOW</text>
<text x="92.1" y="87.6" transform="rotate(-90 92.1 87.6)">P_D6</text>
<text x="94.7" y="87.6" transform="rotate(-90 94.7 87.6)">P_D4</text>
<text x="97.2" y="87.6" transform="rotate(-90 97.2 87.6)">P_D3</text>
<text x="99.7" y="87.6" transform="rotate(-90 99.7 87.6)">P_D1</text>
<text x="69.3" y="120.7" transform="rotate(-90 69.3 120.7)">P_A7</text>
<text x="71.8" y="120.7" transform="rotate(-90 71.8 120.7)">P_A5</text>
<text x="74.4" y="120.6" transform="rotate(-90 74.4 120.6)">P_A3</text>
<text x="76.9" y="120.7" transform="rotate(-90 76.9 120.7)">P_A1</text>
<text x="79.5" y="120.7" transform="rotate(-90 79.5 120.7)">P_GND1</text>
<text x="82" y="120.7" transform="rotate(-90 82 120.7)">P_GND2</text>
<text x="84.5" y="120.7" transform="rotate(-90 84.5 120.7)">NO_CON1</text>
<text x="87.1" y="120.6" transform="rotate(-90 87.1 120.6)">NO_CON2</text>
<text x="89.6" y="120.7" transform="rotate(-90 89.6 120.7)">P_IOR</text>
<text x="92.1" y="120.7" transform="rotate(-90 92.1 120.7)">P_D7</text>
<text x="94.7" y="120.7" transform="rotate(-90 94.7 120.7)">P_D5</text>
<text x="97.2" y="120.6" transform="rotate(-90 97.2 120.6)">P_D2</text>
<text x="99.7" y="120.6" transform="rotate(-90 99.7 120.6)">P_D0</text>
<text x="82" y="186.7" transform="rotate(-90 82 186.7)">T_D4</text>
<text x="84.5" y="186.7" transform="rotate(-90 84.5 186.7)">T_D3</text>
<text x="89.6" y="186.7" transform="rotate(-90 89.6 186.7)">T_IOR</text>
<text x="92.1" y="186.7" transform="rotate(-90 92.1 186.7)">T_IOW</text>
<text x="94.7" y="186.7" transform="rotate(-90 94.7 186.7)">T_D7</text>
<text x="97.2" y="186.7" transform="rotate(-90 97.2 186.7)">T_D6</text>
<text x="99.7" y="186.7" transform="rotate(-90 99.7 186.7)">T_D5</text>
<text x="66.8" y="214.6" transform="rotate(-90 66.8 214.6)">T_D0</text>
<text x="69.3" y="214.6" transform="rotate(-90 69.3 214.6)">T_D1</text>
<text x="84.5" y="214.6" transform="rotate(-90 84.5 214.6)">T_EN</text>
<text x="94.7" y="214.6" transform="rotate(-90 94.7 214.6)">T_D2</text>
<text x="97.2" y="214.6" transform="rotate(-90 97.2 214.6)">T_A1</text>
<text x="99.7" y="214.6" transform="rotate(-90 99.7 214.6)">T_A2</text>
<text x="102.3" y="214.6" transform="rotate(-90 102.3 214.6)">T_A0</text>
</g>
</svg>
